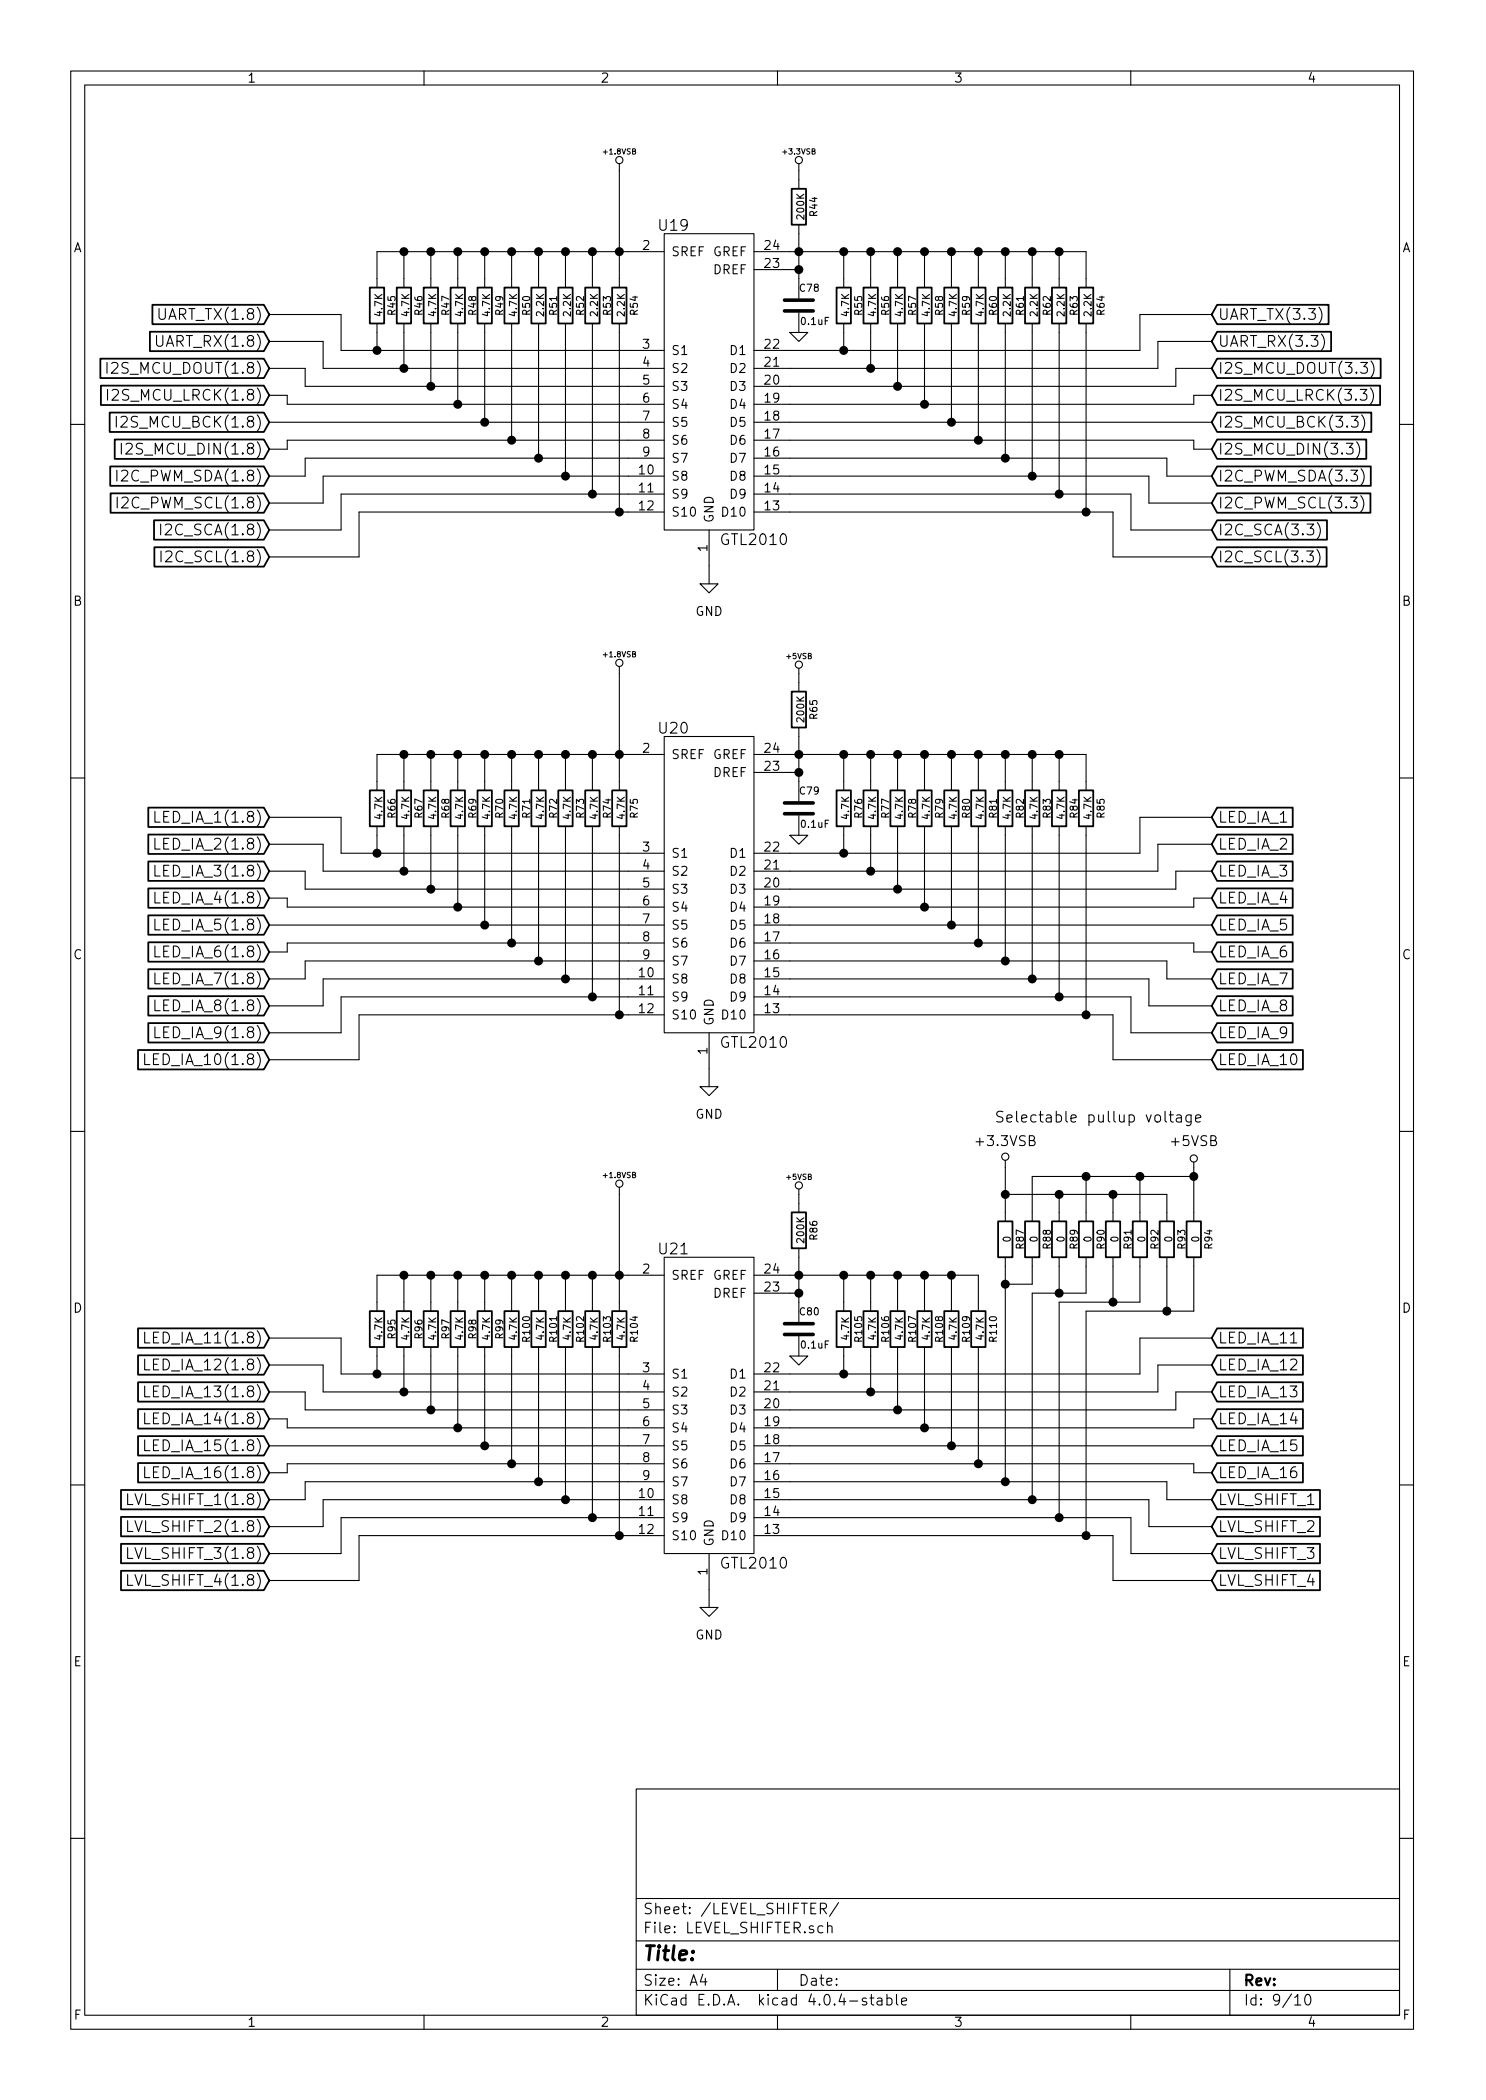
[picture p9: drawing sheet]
<svg xmlns="http://www.w3.org/2000/svg" width="210mm" height="297mm" viewBox="0 0 210 297" stroke-linecap="round" stroke-linejoin="round" font-family="sans-serif">
<g fill="none" stroke="#000" stroke-width=".15">
<path d="M10 10h190v277h-190zM12 12h186v273.1h-186zM60 10v2M110 10v2M160 10v2M57.1 35.6v5.1M61 35.6v5.1M64.8 35.6v5.1M68.6 35.6v5.1M72.4 35.6v5.1M76.2 35.6v5.1M80 35.6v5.1"/>
<path d="M83.8 35.6v5.1M87.6 23.2v17.5M94 33.1h12.7v41.9h-12.7zM94 35.6h-40.7v5.1M106.7 35.6h47v5.1M106.7 38.1h6.3M113 23.2v3.5M113 31.8v10.4M119.4 35.6v5.1M123.2 35.6v5.1M127 35.6v5.1M130.8 35.6v5.1"/>
<path d="M134.6 35.6v5.1M138.4 35.6v5.1M142.2 35.6v5.1M146 35.6v5.1M149.9 35.6v5.1M15.1 51.3v1.5M15.2 55.1v1.5M15.8 51.4l.2-.1h.4l.2 .1 .1 .3-.1 .2-.9 .9h1M15.9 55.2l.2-.1h.4l.2 .1 .1 .3-.1 .2-.9 .9h1M16.5 58.9v1.5M17.1 59l.2-.1h.4l.2 .1 .1 .3-.1 .2-.8 .9h.9M22.1 47.5v1.2a.48 .48 0 0 0 .5 .3 .48 .48 0 0 0 .4-.3v-1.2"/>
<path d="M38.1 44.5h10.2v5.1h45.7M38.1 52.1h5.1v2.5h50.8M38.1 48.3h7.6v3.8h48.3M38.1 55.9h2.5v1.3h53.4M38.1 59.7h55.9M53.3 45.8v3.8M57.1 45.8v6.3M61 45.8v8.8M64.8 45.8v11.4M68.6 45.8v13.9M72.4 45.8v16.5M76.2 45.8v19"/>
<path d="M80 45.8v21.5M83.8 45.8v24.1M87.6 45.8v26.6M106.7 59.7h64.7M111.8 47h2.5l-1.3 1.3zM113 44.2v2.8M119.4 45.8v3.8M123.2 45.8v6.3M127 45.8v8.8M130.8 45.8v11.4M134.6 45.8v13.9M138.4 45.8v16.5"/>
<path d="M142.2 45.8v19M146 45.8v21.5M149.9 45.8v24.1M153.7 45.8v26.6M171.4 44.5h-10.1v5.1h-54.6M171.4 48.3h-7.6v3.8h-57.1M171.4 52.1h-5v2.5h-59.7M171.4 55.9h-2.5v1.3h-62.2M186.6 43.4a1.75 1.75 0 0 1 0 2.4M187 47.3a1.75 1.75 0 0 1 0 2.3M191.2 58.9h1l-.6 .6a.44 .44 0 0 1 .6 .3v.3l-.2 .2-.6 .1-.2-.1M192.5 55.1h.9l-.5 .6a.44 .44 0 0 1 .5 .2v.4l-.2 .2-.5 .1-.2-.1"/>
<path d="M192.7 58.7a1.75 1.75 0 0 1 0 2.3M193.9 54.9a1.75 1.75 0 0 1 0 2.3M194 51.1a1.75 1.75 0 0 1 0 2.3M10 60h2M16.5 66.5v1.5M16.6 70.3v1.5M17.2 62.7v1.5M17.8 62.9l.3-.2h.3l.2 .2 .1 .2-.1 .3-.8 .8h.9M22.7 74.1v1.6M22.8 77.9v1.6M23.4 78.1l.3-.2h.3l.3 .2v.3v.2l-.9 .9h.9M94 62.3h-53.4v1.2h-2.5"/>
<path d="M94 64.8h-50.8v2.5h-5.1M94 67.3h-48.3v3.9h-7.6M94 69.9h-45.7v5.1h-10.2M94 72.4h-43.2v6.4h-12.7M100.3 75v7.6M106.7 62.3h62.2v1.2h2.5M106.7 64.8h58.4v2.5h6.3M106.7 67.3h55.9v3.9h8.8M106.7 69.9h53.3v5.1h11.4M106.7 72.4h50.8v6.4h13.9M186.3 77.7a1.75 1.75 0 0 1 0 2.3M186.4 73.9a1.75 1.75 0 0 1 0 2.3"/>
<path d="M190.5 62.7h.9l-.5 .6a.44 .44 0 0 1 .5 .3v.3l-.1 .2-.6 .1-.2-.1M191.9 62.5a1.75 1.75 0 0 1 0 2.3M192.5 70.1a1.75 1.75 0 0 1 0 2.3M192.6 66.3a1.75 1.75 0 0 1 0 2.3M198 60h2M87.6 94.3v17.5M99.1 82.6h2.5l-1.3 1.3zM113 94.5v3.3M10 110h2M21.9 114.8v1.5h.8M21.9 118.6v1.5h.8M38.1 115.6h10.2v5.1h45.7"/>
<path d="M38.1 119.4h7.6v3.8h48.3M53.3 116.9v3.8M57.1 106.7v5.1M57.1 116.9v6.3M61 106.7v5.1M61 116.9v8.9M64.8 106.7v5.1M64.8 116.9v11.4M68.6 106.7v5.1M68.6 116.9v13.9M72.4 106.7v5.1M72.4 116.9v16.5"/>
<path d="M76.2 106.7v5.1M76.2 116.9v19M80 106.7v5.1M80 116.9v21.6M83.8 106.7v5.1M83.8 116.9v24.1M87.6 116.9v26.6M94 104.2h12.7v41.9h-12.7zM94 106.7h-40.7v5.1M106.7 106.7h47v5.1M106.7 109.3h6.3M111.8 118.1h2.5l-1.3 1.3z"/>
<path d="M113 102.9v10.4M113 115.4v2.7M119.4 106.7v5.1M119.4 116.9v3.8M123.2 106.7v5.1M123.2 116.9v6.3M127 106.7v5.1M127 116.9v8.9M130.8 106.7v5.1M130.8 116.9v11.4M134.6 106.7v5.1M134.6 116.9v13.9"/>
<path d="M138.4 106.7v5.1M138.4 116.9v16.5M142.2 106.7v5.1M142.2 116.9v19M146 106.7v5.1M146 116.9v21.6M149.9 106.7v5.1M149.9 116.9v24.1M153.7 116.9v26.6M171.4 115.6h-10.1v5.1h-54.6M171.4 119.4h-7.6v3.8h-57.1M198 110h2"/>
<path d="M21.9 122.4v1.5h.8M21.9 126.2v1.5h.8M21.9 130v1.5h.8M21.9 133.8v1.5h.8M21.9 137.6v1.6h.8M38.1 123.2h5.1v2.6h50.8M38.1 127h2.5v1.3h53.4M38.1 130.8h55.9M94 133.4h-53.4v1.3h-2.5M94 135.9h-50.8v2.6h-5.1M94 138.5h-48.3v3.8h-7.6M106.7 130.8h64.7"/>
<path d="M106.7 133.4h62.2v1.3h2.5M106.7 135.9h58.4v2.6h6.3M106.7 138.5h55.9v3.8h8.8M171.4 123.2h-5v2.6h-59.7M171.4 127h-2.5v1.3h-62.2M20.5 149.1v1.5h.7M21.9 141.4v1.6h.8M21.9 145.2v1.6h.8M94 141h-45.7v5.1h-10.2M94 143.5h-43.2v6.4h-12.7M99.1 153.7h2.5l-1.3 1.3zM100.3 146.1v7.6"/>
<path d="M106.7 141h53.3v5.1h11.4M106.7 143.5h50.8v6.4h13.9M141.9 157.3a.62 .62 0 0 0-.8 0 .36 .36 0 0 0 .2 .6 .53 .53 0 0 1 .6 .4l-.1 .3a.62 .62 0 0 1-.8 0M142.5 158.2l.7-.1-.1-.3-.4-.1-.2 .2v.7l.2 .1 .4-.1M143.8 157.2v1.3l.3 .2M169.2 158.2l.7-.1-.1-.3-.4-.1-.2 .2v.7l.2 .1 .4-.1M10 160h2M87.6 167.9v17.6M94 177.8h12.7v41.9h-12.7zM113 168.2v3.3M113 176.6v10.4M142.2 164.1v8.7"/>
<path d="M142.2 177.8v31.8M142.2 168.9h22.9v3.9M146 177.8v3.8h-3.8M149.9 168.9v3.9M149.9 177.8v5.1M153.7 177.8v5.1h-7.7v29.2M153.7 166.4v6.4M157.5 168.9v3.9M157.5 177.8v6.4M161.3 177.8v6.4h-11.4v30.5M161.3 166.4v6.4M165.1 177.8v7.7"/>
<path d="M168.9 164.4v8.4M168.9 166.4h-22.9v6.4M168.9 177.8v7.7h-15.2v31.7M198 160h2M20.5 188.4v1.6h.7M20.5 192.2v1.6h.7M20.5 196v1.6h.7M20.5 199.9v1.5h.7M38.1 189.3h10.2v5h45.7M38.1 196.9h5.1v2.5h50.8M38.1 193.1h7.6v3.8h48.3M53.3 190.5v3.8"/>
<path d="M57.1 180.4v5.1M57.1 190.5v6.4M61 180.4v5.1M61 190.5v8.9M64.8 180.4v5.1M64.8 190.5v11.5M68.6 180.4v5.1M68.6 190.5v14M72.4 180.4v5.1M72.4 190.5v16.5M76.2 180.4v5.1M76.2 190.5v19.1"/>
<path d="M80 180.4v5.1M80 190.5v21.6M83.8 180.4v5.1M83.8 190.5v24.2M87.6 190.5v26.7M94 180.4h-40.7v5.1M106.7 180.4h31.7v5.1M106.7 182.9h6.3M111.8 191.8h2.5l-1.3 1.3zM113 189v2.8M119.4 180.4v5.1M119.4 190.5v3.8"/>
<path d="M123.2 180.4v5.1M123.2 190.5v6.4M127 180.4v5.1M127 190.5v8.9M130.8 180.4v5.1M130.8 190.5v11.5M134.6 180.4v5.1M134.6 190.5v14M138.4 190.5v16.5M171.4 189.3h-10.1v5h-54.6M171.4 193.1h-7.6v3.8h-57.1M171.4 196.9h-5v2.5h-59.7"/>
<path d="M10 210h2M18.1 211.3v1.5h.7M18.1 215.1v1.5h.7M18.1 218.9v1.5h.7M20.5 203.7v1.5h.7M20.5 207.5v1.5h.7M38.1 200.7h2.5v1.3h53.4M38.1 204.5h55.9M94 207h-53.4v1.3h-2.5M94 209.6h-50.8v2.5h-5.1M94 212.1h-48.3v3.8h-7.6M94 214.7h-45.7v5h-10.2"/>
<path d="M94 217.2h-43.2v6.4h-12.7M100.3 219.7v7.7M106.7 204.5h64.7M106.7 207h62.2v1.3h2.5M106.7 209.6h58.4v2.5h6.3M106.7 212.1h55.9v3.8h8.8M106.7 214.7h53.3v5h11.4M106.7 217.2h50.8v6.4h13.9M171.4 200.7h-2.5v1.3h-62.2M198 210h2M18.1 222.7v1.5h.7M99.1 227.4h2.5l-1.3 1.2z"/>
<path d="M90 253h108v32.1h-108zM10 260h2M90 278.5h108M90 274.5h108M90 268.5h108M99.4 279.2l-.3 1.1h.9M99.8 279.8v1M110 278.5v3M116.1 270h.6a.41 .41 0 0 0 .3-.4 .41 .41 0 0 0-.3-.4h-.6v1.5M116.4 270l.5 .7M117.1 272.5a.38 .38 0 0 1 .6 .1v.8M117.1 271.9v1.5"/>
<path d="M118.6 269.1l-1.2 2M174 278.5v6.6M198 260h2M60 285.1v1.9M90 281.5h108M110 285.1v1.9M122.6 282.7a.37 .37 0 0 0-.6 .1v.1a.54 .54 0 0 0 .6 .3l.1 .1-.1 .2-.2 .1-.4-.1M123.1 282.6h.5M123.3 282.1v1.3l.2 .2h.1M124.2 282.7l.1-.1 .4 .1 .1 .9M124.8 283h-.5l-.2 .2 .1 .3 .1 .1 .5-.1M125.5 282.7a.48 .48 0 0 1 .6 0l.1 .2-.1 .6a.48 .48 0 0 1-.6 0"/>
<path d="M125.5 282.1v1.5M126.8 282.1v1.3l.3 .2M127.6 283.1l.7-.1-.1-.3-.4-.1-.2 .2v.7l.2 .1 .4-.1M160 285.1v1.9M183.2 282.5l.4-.4v1.5M183.2 283.6h.8M184.8 282.3a.35 .35 0 0 1 .3-.2 .35 .35 0 0 1 .3 .3 .77 .77 0 0 1-.4 1.2 .9 .9 0 0 1-.2-1.3z"/>
<circle cx="87.6" cy="22.6" r=".51"/>
<circle cx="113" cy="22.6" r=".51"/>
<circle cx="87.6" cy="93.8" r=".51"/>
<circle cx="113" cy="94" r=".51"/>
<circle cx="87.6" cy="167.4" r=".51"/>
<circle cx="113" cy="167.7" r=".51"/>
<circle cx="142.2" cy="163.6" r=".51"/>
<circle cx="168.9" cy="163.9" r=".51"/>
</g>
<g fill="none" stroke="#000" stroke-width=".25">
<path d="M112 26.7h2v5.1h-2zM14.2 50.7h23.1l.8 1.4-.8 1.4h-23.1zM14.3 54.5h23l.8 1.4-.8 1.4h-23zM15.5 58.4h21.8l.8 1.3-.8 1.4h-21.8zM21.2 46.9h16.1l.8 1.4-.8 1.4h-16.1zM21.6 43.1h15.7l.8 1.4-.8 1.4h-15.7zM52.3 40.7h2.1v5.1h-2.1zM56.1 40.7h2.1v5.1h-2.1zM59.9 40.7h2.1v5.1h-2.1zM63.8 40.7h2v5.1h-2zM67.6 40.7h2v5.1h-2zM71.4 40.7h2v5.1h-2z"/>
<path d="M75.2 40.7h2v5.1h-2zM79 40.7h2v5.1h-2zM82.8 40.7h2v5.1h-2zM86.6 40.7h2v5.1h-2zM118.4 40.7h2v5.1h-2zM122.2 40.7h2v5.1h-2zM126 40.7h2v5.1h-2zM129.8 40.7h2v5.1h-2zM133.6 40.7h2v5.1h-2zM137.4 40.7h2v5.1h-2zM141.2 40.7h2.1v5.1h-2.1zM145 40.7h2.1v5.1h-2.1z"/>
<path d="M148.8 40.7h2.1v5.1h-2.1zM152.7 40.7h2v5.1h-2zM172.2 43.1h15.8v2.8h-15.8l-.8-1.4zM172.2 46.9h16.1v2.8h-16.1l-.8-1.4zM172.2 50.7h23.2v2.8h-23.2l-.8-1.4zM172.2 54.5h23.1v2.8h-23.1l-.8-1.4zM172.2 58.4h21.8v2.7h-21.8l-.8-1.4zM15.6 66h21.7l.8 1.3-.8 1.4h-21.7zM15.6 69.8h21.7l.8 1.4-.8 1.3h-21.7zM16.2 62.2h21.1l.8 1.3-.8 1.4h-21.1zM21.8 73.6h15.5l.8 1.4-.8 1.3h-15.5zM21.8 77.4h15.5l.8 1.4-.8 1.3h-15.5z"/>
<path d="M172.2 62.2h21.1v2.7h-21.1l-.8-1.4zM172.2 66h21.8v2.7h-21.8l-.8-1.4zM172.2 69.8h21.7v2.7h-21.7l-.8-1.3zM172.2 73.6h15.6v2.7h-15.6l-.8-1.3zM172.2 77.4h15.5v2.7h-15.5l-.8-1.3zM112 97.8h2v5.1h-2zM21 114.2h16.3l.8 1.4-.8 1.4h-16.3zM21 118h16.3l.8 1.4-.8 1.4h-16.3zM52.3 111.8h2.1v5.1h-2.1zM56.1 111.8h2.1v5.1h-2.1zM59.9 111.8h2.1v5.1h-2.1zM63.8 111.8h2v5.1h-2z"/>
<path d="M67.6 111.8h2v5.1h-2zM71.4 111.8h2v5.1h-2zM75.2 111.8h2v5.1h-2zM79 111.8h2v5.1h-2zM82.8 111.8h2v5.1h-2zM86.6 111.8h2v5.1h-2zM118.4 111.8h2v5.1h-2zM122.2 111.8h2v5.1h-2zM126 111.8h2v5.1h-2zM129.8 111.8h2v5.1h-2zM133.6 111.8h2v5.1h-2zM137.4 111.8h2v5.1h-2z"/>
<path d="M141.2 111.8h2.1v5.1h-2.1zM145 111.8h2.1v5.1h-2.1zM148.8 111.8h2.1v5.1h-2.1zM152.7 111.8h2v5.1h-2zM172.2 114.2h10.7v2.8h-10.7l-.8-1.4zM172.2 118h10.7v2.8h-10.7l-.8-1.4zM21 121.9h16.3l.8 1.3-.8 1.4h-16.3zM21 125.7h16.3l.8 1.3-.8 1.4h-16.3zM21 129.5h16.3l.8 1.3-.8 1.4h-16.3zM21 133.3h16.3l.8 1.4-.8 1.3h-16.3zM21 137.1h16.3l.8 1.4-.8 1.3h-16.3zM172.2 121.9h10.7v2.7h-10.7l-.8-1.4z"/>
<path d="M172.2 125.7h10.7v2.7h-10.7l-.8-1.4zM172.2 129.5h10.7v2.7h-10.7l-.8-1.4zM172.2 133.3h10.7v2.7h-10.7l-.8-1.3zM172.2 137.1h10.7v2.7h-10.7l-.8-1.3zM19.5 148.5h17.8l.8 1.4-.8 1.4h-17.8zM21 140.9h16.3l.8 1.4-.8 1.3h-16.3zM21 144.7h16.3l.8 1.4-.8 1.4h-16.3zM172.2 140.9h10.7v2.7h-10.7l-.8-1.3zM172.2 144.7h10.7v2.8h-10.7l-.8-1.4zM172.2 148.5h12.2v2.8h-12.2l-.8-1.4zM112 171.5h2v5.1h-2zM141.2 172.8h2.1v5h-2.1z"/>
<path d="M145 172.8h2.1v5h-2.1zM148.8 172.8h2.1v5h-2.1zM152.7 172.8h2v5h-2zM156.5 172.8h2v5h-2zM160.3 172.8h2v5h-2zM164.1 172.8h2v5h-2zM167.9 172.8h2v5h-2zM19.5 187.9h17.8l.8 1.4-.8 1.3h-17.8zM19.5 191.7h17.8l.8 1.4-.8 1.3h-17.8zM19.5 195.5h17.8l.8 1.4-.8 1.4h-17.8zM19.5 199.3h17.8l.8 1.4-.8 1.4h-17.8zM52.3 185.5h2.1v5h-2.1z"/>
<path d="M56.1 185.5h2.1v5h-2.1zM59.9 185.5h2.1v5h-2.1zM63.8 185.5h2v5h-2zM67.6 185.5h2v5h-2zM71.4 185.5h2v5h-2zM75.2 185.5h2v5h-2zM79 185.5h2v5h-2zM82.8 185.5h2v5h-2zM86.6 185.5h2v5h-2zM118.4 185.5h2v5h-2zM122.2 185.5h2v5h-2zM126 185.5h2v5h-2z"/>
<path d="M129.8 185.5h2v5h-2zM133.6 185.5h2v5h-2zM137.4 185.5h2v5h-2zM172.2 187.9h12.2v2.7h-12.2l-.8-1.3zM172.2 191.7h12.2v2.7h-12.2l-.8-1.3zM172.2 195.5h12.2v2.8h-12.2l-.8-1.4zM172.2 199.3h12.2v2.8h-12.2l-.8-1.4zM17.1 210.8h20.2l.8 1.3-.8 1.4h-20.2zM17.1 214.6h20.2l.8 1.3-.8 1.4h-20.2zM17.1 218.4h20.2l.8 1.3-.8 1.4h-20.2zM19.5 203.1h17.8l.8 1.4-.8 1.4h-17.8zM19.5 206.9h17.8l.8 1.4-.8 1.4h-17.8z"/>
<path d="M172.2 203.1h12.2v2.8h-12.2l-.8-1.4zM172.2 206.9h12.2v2.8h-12.2l-.8-1.4zM172.2 210.8h14.6v2.7h-14.6l-.8-1.4zM172.2 214.6h14.6v2.7h-14.6l-.8-1.4zM172.2 218.4h14.6v2.7h-14.6l-.8-1.4zM17.1 222.2h20.2l.8 1.4-.8 1.3h-20.2zM172.2 222.2h14.6v2.7h-14.6l-.8-1.3z"/>
</g>
<path d="M111 44h4.1M111 42.5h4.1M111 115.1h4.1M111 113.6h4.1M111 188.8h4.1M111 187.2h4.1" fill="none" stroke="#000" stroke-width=".51"/>
<g fill="#000" stroke="#000" stroke-width=".25">
<circle cx="57.1" cy="35.6" r=".51"/>
<circle cx="61" cy="35.6" r=".51"/>
<circle cx="64.8" cy="35.6" r=".51"/>
<circle cx="68.6" cy="35.6" r=".51"/>
<circle cx="72.4" cy="35.6" r=".51"/>
<circle cx="76.2" cy="35.6" r=".51"/>
<circle cx="80" cy="35.6" r=".51"/>
<circle cx="83.8" cy="35.6" r=".51"/>
<circle cx="87.6" cy="35.6" r=".51"/>
<circle cx="113" cy="35.6" r=".51"/>
<circle cx="113" cy="38.1" r=".51"/>
<circle cx="119.4" cy="35.6" r=".51"/>
<circle cx="123.2" cy="35.6" r=".51"/>
<circle cx="127" cy="35.6" r=".51"/>
<circle cx="130.8" cy="35.6" r=".51"/>
<circle cx="134.6" cy="35.6" r=".51"/>
<circle cx="138.4" cy="35.6" r=".51"/>
<circle cx="142.2" cy="35.6" r=".51"/>
<circle cx="146" cy="35.6" r=".51"/>
<circle cx="149.9" cy="35.6" r=".51"/>
<circle cx="53.3" cy="49.6" r=".51"/>
<circle cx="57.2" cy="52.1" r=".51"/>
<circle cx="61" cy="54.6" r=".51"/>
<circle cx="64.8" cy="57.2" r=".51"/>
<circle cx="68.6" cy="59.7" r=".51"/>
<circle cx="119.4" cy="49.6" r=".51"/>
<circle cx="123.2" cy="52.1" r=".51"/>
<circle cx="127" cy="54.6" r=".51"/>
<circle cx="130.8" cy="57.2" r=".51"/>
<circle cx="134.6" cy="59.7" r=".51"/>
<circle cx="72.4" cy="62.3" r=".51"/>
<circle cx="76.2" cy="64.8" r=".51"/>
<circle cx="80" cy="67.3" r=".51"/>
<circle cx="83.8" cy="69.9" r=".51"/>
<circle cx="87.6" cy="72.4" r=".51"/>
<circle cx="138.4" cy="62.3" r=".51"/>
<circle cx="142.2" cy="64.8" r=".51"/>
<circle cx="146.1" cy="67.3" r=".51"/>
<circle cx="149.9" cy="69.9" r=".51"/>
<circle cx="153.7" cy="72.4" r=".51"/>
<circle cx="57.2" cy="106.7" r=".51"/>
<circle cx="61" cy="106.7" r=".51"/>
<circle cx="64.8" cy="106.7" r=".51"/>
<circle cx="68.6" cy="106.7" r=".51"/>
<circle cx="72.4" cy="106.7" r=".51"/>
<circle cx="76.2" cy="106.7" r=".51"/>
<circle cx="80" cy="106.7" r=".51"/>
<circle cx="83.8" cy="106.7" r=".51"/>
<circle cx="87.6" cy="106.7" r=".51"/>
<circle cx="113" cy="106.7" r=".51"/>
<circle cx="113" cy="109.3" r=".51"/>
<circle cx="119.4" cy="106.7" r=".51"/>
<circle cx="123.2" cy="106.7" r=".51"/>
<circle cx="127" cy="106.7" r=".51"/>
<circle cx="130.8" cy="106.7" r=".51"/>
<circle cx="134.6" cy="106.7" r=".51"/>
<circle cx="138.4" cy="106.7" r=".51"/>
<circle cx="142.2" cy="106.7" r=".51"/>
<circle cx="146.1" cy="106.7" r=".51"/>
<circle cx="149.9" cy="106.7" r=".51"/>
<circle cx="53.3" cy="120.7" r=".51"/>
<circle cx="57.2" cy="123.2" r=".51"/>
<circle cx="61" cy="125.8" r=".51"/>
<circle cx="64.8" cy="128.3" r=".51"/>
<circle cx="68.6" cy="130.8" r=".51"/>
<circle cx="72.4" cy="133.4" r=".51"/>
<circle cx="76.2" cy="135.9" r=".51"/>
<circle cx="80" cy="138.5" r=".51"/>
<circle cx="119.4" cy="120.7" r=".51"/>
<circle cx="123.2" cy="123.2" r=".51"/>
<circle cx="127" cy="125.8" r=".51"/>
<circle cx="130.8" cy="128.3" r=".51"/>
<circle cx="134.6" cy="130.8" r=".51"/>
<circle cx="138.4" cy="133.4" r=".51"/>
<circle cx="142.2" cy="135.9" r=".51"/>
<circle cx="146.1" cy="138.5" r=".51"/>
<circle cx="83.8" cy="141" r=".51"/>
<circle cx="87.6" cy="143.5" r=".51"/>
<circle cx="149.9" cy="141" r=".51"/>
<circle cx="153.7" cy="143.5" r=".51"/>
<circle cx="142.2" cy="168.9" r=".51"/>
<circle cx="149.9" cy="168.9" r=".51"/>
<circle cx="153.7" cy="166.4" r=".51"/>
<circle cx="157.5" cy="168.9" r=".51"/>
<circle cx="161.3" cy="166.4" r=".51"/>
<circle cx="168.9" cy="166.4" r=".51"/>
<circle cx="53.3" cy="194.3" r=".51"/>
<circle cx="57.2" cy="196.9" r=".51"/>
<circle cx="57.2" cy="180.4" r=".51"/>
<circle cx="61" cy="199.4" r=".51"/>
<circle cx="61" cy="180.4" r=".51"/>
<circle cx="64.8" cy="180.4" r=".51"/>
<circle cx="68.6" cy="180.4" r=".51"/>
<circle cx="72.4" cy="180.4" r=".51"/>
<circle cx="76.2" cy="180.4" r=".51"/>
<circle cx="80" cy="180.4" r=".51"/>
<circle cx="83.8" cy="180.4" r=".51"/>
<circle cx="87.6" cy="180.4" r=".51"/>
<circle cx="113" cy="180.4" r=".51"/>
<circle cx="113" cy="182.9" r=".51"/>
<circle cx="119.4" cy="180.4" r=".51"/>
<circle cx="119.4" cy="194.3" r=".51"/>
<circle cx="123.2" cy="196.9" r=".51"/>
<circle cx="123.2" cy="180.4" r=".51"/>
<circle cx="127" cy="199.4" r=".51"/>
<circle cx="127" cy="180.4" r=".51"/>
<circle cx="130.8" cy="180.4" r=".51"/>
<circle cx="134.6" cy="180.4" r=".51"/>
<circle cx="142.2" cy="181.6" r=".51"/>
<circle cx="149.9" cy="182.9" r=".51"/>
<circle cx="157.5" cy="184.2" r=".51"/>
<circle cx="165.1" cy="185.5" r=".51"/>
<circle cx="64.8" cy="202" r=".51"/>
<circle cx="68.6" cy="204.5" r=".51"/>
<circle cx="72.4" cy="207" r=".51"/>
<circle cx="76.2" cy="209.6" r=".51"/>
<circle cx="80" cy="212.1" r=".51"/>
<circle cx="83.8" cy="214.7" r=".51"/>
<circle cx="87.6" cy="217.2" r=".51"/>
<circle cx="130.8" cy="202" r=".51"/>
<circle cx="134.6" cy="204.5" r=".51"/>
<circle cx="138.4" cy="207" r=".51"/>
<circle cx="142.2" cy="209.6" r=".51"/>
<circle cx="146.1" cy="212.1" r=".51"/>
<circle cx="149.9" cy="214.7" r=".51"/>
<circle cx="153.7" cy="217.2" r=".51"/>
</g>
<text font-size="2.8" x="91" y="277.3">Title:</text>
<g font-size="2.1">
<text x="93.3" y="32.7">U19</text>
<text x="23" y="45.2">UART_TX(1.8)</text>
<text x="172.4" y="45.2">UART_TX(3.3)</text>
<text x="16.4" y="52.9">I2S_MCU_DOUT(1.8)</text>
<text x="22.8" y="49.1">UART_RX(1.8)</text>
<text x="172.4" y="49.1">UART_RX(3.3)</text>
<text x="172.4" y="52.9">I2S_MCU_DOUT(3.3)</text>
<text x="16.5" y="56.7">I2S_MCU_LRCK(1.8)</text>
<text x="172.4" y="56.7">I2S_MCU_LRCK(3.3)</text>
<text x="17.9" y="60.5">I2S_MCU_BCK(1.8)</text>
<text x="18.8" y="64.3">I2S_MCU_DIN(1.8)</text>
<text x="172.4" y="60.5">I2S_MCU_BCK(3.3)</text>
<text x="172.4" y="64.3">I2S_MCU_DIN(3.3)</text>
<text x="17.5" y="68.1">I2C_PWM_SDA(1.8)</text>
<text x="17.7" y="71.9">I2C_PWM_SCL(1.8)</text>
<text x="172.4" y="68.1">I2C_PWM_SDA(3.3)</text>
<text x="172.4" y="71.9">I2C_PWM_SCL(3.3)</text>
<text x="23.9" y="75.7">I2C_SCA(1.8)</text>
<text x="102.2" y="77.1">GTL2010</text>
<text x="172.4" y="75.7">I2C_SCA(3.3)</text>
<text x="24.1" y="79.5">I2C_SCL(1.8)</text>
<text x="172.4" y="79.5">I2C_SCL(3.3)</text>
<text x="93.3" y="103.8">U20</text>
<text x="22.9" y="116.4">LED_IA_1(1.8)</text>
<text x="172.4" y="116.4">LED_IA_1</text>
<text x="22.9" y="120.2">LED_IA_2(1.8)</text>
<text x="22.9" y="124">LED_IA_3(1.8)</text>
<text x="172.4" y="120.2">LED_IA_2</text>
<text x="172.4" y="124">LED_IA_3</text>
<text x="22.9" y="127.8">LED_IA_4(1.8)</text>
<text x="22.9" y="131.6">LED_IA_5(1.8)</text>
<text x="172.4" y="127.8">LED_IA_4</text>
<text x="172.4" y="131.6">LED_IA_5</text>
<text x="22.9" y="135.4">LED_IA_6(1.8)</text>
<text x="172.4" y="135.4">LED_IA_6</text>
<text x="22.9" y="139.2">LED_IA_7(1.8)</text>
<text x="22.9" y="143">LED_IA_8(1.8)</text>
<text x="172.4" y="139.2">LED_IA_7</text>
<text x="172.4" y="143">LED_IA_8</text>
<text x="22.9" y="146.8">LED_IA_9(1.8)</text>
<text x="102.2" y="148.2">GTL2010</text>
<text x="172.4" y="146.8">LED_IA_9</text>
<text x="21.7" y="150.7">LED_IA_10(1.8)</text>
<text x="172.4" y="150.7">LED_IA_10</text>
<text x="144.7" y="158.8">Selectable pullup voltage</text>
<text x="93.3" y="177.4">U21</text>
<text x="21.7" y="190">LED_IA_11(1.8)</text>
<text x="172.4" y="190">LED_IA_11</text>
<text x="21.7" y="193.8">LED_IA_12(1.8)</text>
<text x="21.7" y="197.6">LED_IA_13(1.8)</text>
<text x="172.4" y="193.8">LED_IA_12</text>
<text x="172.4" y="197.6">LED_IA_13</text>
<text x="21.7" y="201.5">LED_IA_14(1.8)</text>
<text x="172.4" y="201.5">LED_IA_14</text>
<text x="21.7" y="205.3">LED_IA_15(1.8)</text>
<text x="21.7" y="209.1">LED_IA_16(1.8)</text>
<text x="172.4" y="205.3">LED_IA_15</text>
<text x="172.4" y="209.1">LED_IA_16</text>
<text x="19.2" y="212.9">LVL_SHIFT_1(1.8)</text>
<text x="172.4" y="212.9">LVL_SHIFT_1</text>
<text x="19.2" y="216.7">LVL_SHIFT_2(1.8)</text>
<text x="19.2" y="220.5">LVL_SHIFT_3(1.8)</text>
<text x="102.2" y="221.9">GTL2010</text>
<text x="172.4" y="216.7">LVL_SHIFT_2</text>
<text x="172.4" y="220.5">LVL_SHIFT_3</text>
<text x="19.2" y="224.3">LVL_SHIFT_4(1.8)</text>
<text x="172.4" y="224.3">LVL_SHIFT_4</text>
<text x="91" y="273.5">File: LEVEL_SHIFTER.sch</text>
<text x="91" y="270.8">Sheet: /LEVEL_SHIFTER/</text>
<text x="91" y="280.9">Size: A4</text>
<text x="113" y="280.9">Date:</text>
<text x="176" y="280.9">Rev:</text>
<text x="91" y="283.7">KiCad E.D.A. kicad 4.0.4-stable</text>
<text x="176" y="283.7">Id: 9/10</text>
</g>
<g font-size="1.9">
<text x="138.3" y="162.1">+3.3VSB</text>
<text x="165.8" y="162.1">+5VSB</text>
</g>
<g font-size="1.8">
<text x="35" y="11.7">1</text>
<text x="85" y="11.7">2</text>
<text x="135" y="11.7">3</text>
<text x="185" y="11.7">4</text>
<text x="10.4" y="35.7">A</text>
<text x="91" y="35.3">2</text>
<text x="108.3" y="35.3">24</text>
<text x="198.4" y="35.7">A</text>
<text x="95" y="36.2">SREF GREF</text>
<text x="100.8" y="38.8">DREF</text>
<text x="108.3" y="37.9">23</text>
<text x="91" y="49.3">3</text>
<text x="91" y="51.9">4</text>
<text x="95" y="50.2">S1</text>
<text x="95" y="52.7">S2</text>
<text x="103.4" y="52.7">D2</text>
<text x="103.4" y="50.2">D1</text>
<text x="108.3" y="51.9">21</text>
<text x="108.3" y="49.3">22</text>
<text x="91" y="54.4">5</text>
<text x="91" y="56.9">6</text>
<text x="91" y="59.5">7</text>
<text x="95" y="55.3">S3</text>
<text x="95" y="57.8">S4</text>
<text x="103.4" y="55.3">D3</text>
<text x="103.4" y="57.8">D4</text>
<text x="108.3" y="54.4">20</text>
<text x="108.3" y="59.5">18</text>
<text x="108.3" y="56.9">19</text>
<text x="91" y="62">8</text>
<text x="91" y="64.6">9</text>
<text x="95" y="60.4">S5</text>
<text x="95" y="62.9">S6</text>
<text x="95" y="65.4">S7</text>
<text x="103.4" y="65.4">D7</text>
<text x="103.4" y="62.9">D6</text>
<text x="103.4" y="60.4">D5</text>
<text x="108.3" y="64.6">16</text>
<text x="108.3" y="62">17</text>
<text x="90.5" y="67.1">10</text>
<text x="90.5" y="69.6">11</text>
<text x="95" y="68">S8</text>
<text x="95" y="70.5">S9</text>
<text x="103.4" y="70.5">D9</text>
<text x="103.4" y="68">D8</text>
<text x="108.3" y="69.6">14</text>
<text x="108.3" y="67.1">15</text>
<text x="90.5" y="72.2">12</text>
<text x="95" y="73.1">S10</text>
<text x="100.1" y="78" transform="rotate(-90 100.1 78)">1</text>
<text x="101" y="74" transform="rotate(-90 101 74)">GND</text>
<text x="102.4" y="73.1">D10</text>
<text x="108.3" y="72.2">13</text>
<text x="10.4" y="85.7">B</text>
<text x="98.4" y="87.1">GND</text>
<text x="198.4" y="85.7">B</text>
<text x="91" y="106.5">2</text>
<text x="95" y="107.4">SREF GREF</text>
<text x="108.3" y="106.5">24</text>
<text x="100.8" y="109.9">DREF</text>
<text x="108.3" y="109">23</text>
<text x="91" y="120.4">3</text>
<text x="91" y="123">4</text>
<text x="91" y="125.5">5</text>
<text x="95" y="121.3">S1</text>
<text x="95" y="123.9">S2</text>
<text x="103.4" y="123.9">D2</text>
<text x="103.4" y="121.3">D1</text>
<text x="108.3" y="125.5">20</text>
<text x="108.3" y="123">21</text>
<text x="108.3" y="120.4">22</text>
<text x="91" y="128.1">6</text>
<text x="91" y="130.6">7</text>
<text x="95" y="126.4">S3</text>
<text x="95" y="128.9">S4</text>
<text x="95" y="131.5">S5</text>
<text x="103.4" y="126.4">D3</text>
<text x="103.4" y="131.5">D5</text>
<text x="103.4" y="128.9">D4</text>
<text x="108.3" y="130.6">18</text>
<text x="108.3" y="128.1">19</text>
<text x="10.4" y="135.7">C</text>
<text x="91" y="133.1">8</text>
<text x="91" y="135.7">9</text>
<text x="95" y="134">S6</text>
<text x="95" y="136.6">S7</text>
<text x="103.4" y="136.6">D7</text>
<text x="103.4" y="134">D6</text>
<text x="108.3" y="135.7">16</text>
<text x="108.3" y="133.1">17</text>
<text x="198.4" y="135.7">C</text>
<text x="90.5" y="138.2">10</text>
<text x="90.5" y="140.8">11</text>
<text x="90.5" y="143.3">12</text>
<text x="95" y="139.1">S8</text>
<text x="95" y="141.6">S9</text>
<text x="103.4" y="141.6">D9</text>
<text x="103.4" y="139.1">D8</text>
<text x="108.3" y="143.3">13</text>
<text x="108.3" y="140.8">14</text>
<text x="108.3" y="138.2">15</text>
<text x="95" y="144.2">S10</text>
<text x="100.1" y="149.1" transform="rotate(-90 100.1 149.1)">1</text>
<text x="101" y="145.1" transform="rotate(-90 101 145.1)">GND</text>
<text x="102.4" y="144.2">D10</text>
<text x="98.4" y="158.2">GND</text>
<text x="10.4" y="185.7">D</text>
<text x="91" y="180.1">2</text>
<text x="95" y="181">SREF GREF</text>
<text x="100.8" y="183.6">DREF</text>
<text x="108.3" y="182.7">23</text>
<text x="108.3" y="180.1">24</text>
<text x="198.4" y="185.7">D</text>
<text x="91" y="194.1">3</text>
<text x="91" y="196.6">4</text>
<text x="95" y="195">S1</text>
<text x="95" y="197.5">S2</text>
<text x="103.4" y="197.5">D2</text>
<text x="103.4" y="195">D1</text>
<text x="108.3" y="196.6">21</text>
<text x="108.3" y="194.1">22</text>
<text x="91" y="199.2">5</text>
<text x="91" y="201.7">6</text>
<text x="95" y="200.1">S3</text>
<text x="95" y="202.6">S4</text>
<text x="103.4" y="200.1">D3</text>
<text x="103.4" y="202.6">D4</text>
<text x="108.3" y="199.2">20</text>
<text x="108.3" y="201.7">19</text>
<text x="91" y="204.3">7</text>
<text x="91" y="206.8">8</text>
<text x="91" y="209.3">9</text>
<text x="95" y="205.1">S5</text>
<text x="95" y="207.7">S6</text>
<text x="103.4" y="207.7">D6</text>
<text x="103.4" y="205.1">D5</text>
<text x="108.3" y="209.3">16</text>
<text x="108.3" y="206.8">17</text>
<text x="108.3" y="204.3">18</text>
<text x="90.5" y="211.9">10</text>
<text x="90.5" y="214.4">11</text>
<text x="95" y="210.2">S7</text>
<text x="95" y="212.8">S8</text>
<text x="95" y="215.3">S9</text>
<text x="103.4" y="215.3">D9</text>
<text x="103.4" y="212.8">D8</text>
<text x="103.4" y="210.2">D7</text>
<text x="108.3" y="214.4">14</text>
<text x="108.3" y="211.9">15</text>
<text x="90.5" y="217">12</text>
<text x="95" y="217.8">S10</text>
<text x="101" y="218.7" transform="rotate(-90 101 218.7)">GND</text>
<text x="102.4" y="217.8">D10</text>
<text x="108.3" y="217">13</text>
<text x="100.1" y="222.8" transform="rotate(-90 100.1 222.8)">1</text>
<text x="98.4" y="231.9">GND</text>
<text x="10.4" y="235.7">E</text>
<text x="198.4" y="235.7">E</text>
<text x="10.5" y="285.7">F</text>
<text x="35" y="286.7">1</text>
<text x="85" y="286.7">2</text>
<text x="135" y="286.7">3</text>
<text x="185" y="286.7">4</text>
<text x="198.5" y="285.7">F</text>
</g>
<g font-size="1.4">
<text x="113.8" y="30.9" transform="rotate(-90 113.8 30.9)">200K</text>
<text x="115.6" y="30.5" transform="rotate(-90 115.6 30.5)">R44</text>
<text x="113.2" y="41.3">C78</text>
<text x="54.1" y="44.7" transform="rotate(-90 54.1 44.7)">4.7K</text>
<text x="56" y="44.5" transform="rotate(-90 56 44.5)">R45</text>
<text x="57.9" y="44.7" transform="rotate(-90 57.9 44.7)">4.7K</text>
<text x="59.8" y="44.5" transform="rotate(-90 59.8 44.5)">R46</text>
<text x="61.7" y="44.7" transform="rotate(-90 61.7 44.7)">4.7K</text>
<text x="63.6" y="44.5" transform="rotate(-90 63.6 44.5)">R47</text>
<text x="65.5" y="44.7" transform="rotate(-90 65.5 44.7)">4.7K</text>
<text x="67.4" y="44.5" transform="rotate(-90 67.4 44.5)">R48</text>
<text x="69.3" y="44.7" transform="rotate(-90 69.3 44.7)">4.7K</text>
<text x="71.2" y="44.5" transform="rotate(-90 71.2 44.5)">R49</text>
<text x="73.2" y="44.7" transform="rotate(-90 73.2 44.7)">4.7K</text>
<text x="75" y="44.5" transform="rotate(-90 75 44.5)">R50</text>
<text x="77" y="44.7" transform="rotate(-90 77 44.7)">2.2K</text>
<text x="78.8" y="44.5" transform="rotate(-90 78.8 44.5)">R51</text>
<text x="80.8" y="44.7" transform="rotate(-90 80.8 44.7)">2.2K</text>
<text x="82.6" y="44.5" transform="rotate(-90 82.6 44.5)">R52</text>
<text x="84.6" y="44.7" transform="rotate(-90 84.6 44.7)">2.2K</text>
<text x="86.4" y="44.5" transform="rotate(-90 86.4 44.5)">R53</text>
<text x="88.4" y="44.7" transform="rotate(-90 88.4 44.7)">2.2K</text>
<text x="90.2" y="44.5" transform="rotate(-90 90.2 44.5)">R54</text>
<text x="113.4" y="46">0.1uF</text>
<text x="120.1" y="44.7" transform="rotate(-90 120.1 44.7)">4.7K</text>
<text x="122" y="44.5" transform="rotate(-90 122 44.5)">R55</text>
<text x="124" y="44.7" transform="rotate(-90 124 44.7)">4.7K</text>
<text x="125.8" y="44.5" transform="rotate(-90 125.8 44.5)">R56</text>
<text x="127.8" y="44.7" transform="rotate(-90 127.8 44.7)">4.7K</text>
<text x="129.6" y="44.5" transform="rotate(-90 129.6 44.5)">R57</text>
<text x="131.6" y="44.7" transform="rotate(-90 131.6 44.7)">4.7K</text>
<text x="133.4" y="44.5" transform="rotate(-90 133.4 44.5)">R58</text>
<text x="135.4" y="44.7" transform="rotate(-90 135.4 44.7)">4.7K</text>
<text x="137.2" y="44.5" transform="rotate(-90 137.2 44.5)">R59</text>
<text x="139.2" y="44.7" transform="rotate(-90 139.2 44.7)">4.7K</text>
<text x="141" y="44.5" transform="rotate(-90 141 44.5)">R60</text>
<text x="143" y="44.7" transform="rotate(-90 143 44.7)">2.2K</text>
<text x="144.9" y="44.5" transform="rotate(-90 144.9 44.5)">R61</text>
<text x="146.8" y="44.7" transform="rotate(-90 146.8 44.7)">2.2K</text>
<text x="148.7" y="44.5" transform="rotate(-90 148.7 44.5)">R62</text>
<text x="150.6" y="44.7" transform="rotate(-90 150.6 44.7)">2.2K</text>
<text x="152.5" y="44.5" transform="rotate(-90 152.5 44.5)">R63</text>
<text x="154.4" y="44.7" transform="rotate(-90 154.4 44.7)">2.2K</text>
<text x="156.3" y="44.5" transform="rotate(-90 156.3 44.5)">R64</text>
<text x="115.6" y="101.7" transform="rotate(-90 115.6 101.7)">R65</text>
<text x="113.8" y="102" transform="rotate(-90 113.8 102)">200K</text>
<text x="113.2" y="112.4">C79</text>
<text x="54.1" y="115.8" transform="rotate(-90 54.1 115.8)">4.7K</text>
<text x="56" y="115.6" transform="rotate(-90 56 115.6)">R66</text>
<text x="57.9" y="115.8" transform="rotate(-90 57.9 115.8)">4.7K</text>
<text x="59.8" y="115.6" transform="rotate(-90 59.8 115.6)">R67</text>
<text x="61.7" y="115.8" transform="rotate(-90 61.7 115.8)">4.7K</text>
<text x="63.6" y="115.6" transform="rotate(-90 63.6 115.6)">R68</text>
<text x="65.5" y="115.8" transform="rotate(-90 65.5 115.8)">4.7K</text>
<text x="67.4" y="115.6" transform="rotate(-90 67.4 115.6)">R69</text>
<text x="69.3" y="115.8" transform="rotate(-90 69.3 115.8)">4.7K</text>
<text x="71.2" y="115.6" transform="rotate(-90 71.2 115.6)">R70</text>
<text x="73.2" y="115.8" transform="rotate(-90 73.2 115.8)">4.7K</text>
<text x="75" y="115.6" transform="rotate(-90 75 115.6)">R71</text>
<text x="77" y="115.8" transform="rotate(-90 77 115.8)">4.7K</text>
<text x="78.8" y="115.6" transform="rotate(-90 78.8 115.6)">R72</text>
<text x="80.8" y="115.8" transform="rotate(-90 80.8 115.8)">4.7K</text>
<text x="82.6" y="115.6" transform="rotate(-90 82.6 115.6)">R73</text>
<text x="84.6" y="115.8" transform="rotate(-90 84.6 115.8)">4.7K</text>
<text x="86.4" y="115.6" transform="rotate(-90 86.4 115.6)">R74</text>
<text x="88.4" y="115.8" transform="rotate(-90 88.4 115.8)">4.7K</text>
<text x="90.2" y="115.6" transform="rotate(-90 90.2 115.6)">R75</text>
<text x="113.4" y="117.1">0.1uF</text>
<text x="120.1" y="115.8" transform="rotate(-90 120.1 115.8)">4.7K</text>
<text x="122" y="115.6" transform="rotate(-90 122 115.6)">R76</text>
<text x="124" y="115.8" transform="rotate(-90 124 115.8)">4.7K</text>
<text x="125.8" y="115.6" transform="rotate(-90 125.8 115.6)">R77</text>
<text x="127.8" y="115.8" transform="rotate(-90 127.8 115.8)">4.7K</text>
<text x="129.6" y="115.6" transform="rotate(-90 129.6 115.6)">R78</text>
<text x="131.6" y="115.8" transform="rotate(-90 131.6 115.8)">4.7K</text>
<text x="133.4" y="115.6" transform="rotate(-90 133.4 115.6)">R79</text>
<text x="135.4" y="115.8" transform="rotate(-90 135.4 115.8)">4.7K</text>
<text x="137.2" y="115.6" transform="rotate(-90 137.2 115.6)">R80</text>
<text x="139.2" y="115.8" transform="rotate(-90 139.2 115.8)">4.7K</text>
<text x="141" y="115.6" transform="rotate(-90 141 115.6)">R81</text>
<text x="143" y="115.8" transform="rotate(-90 143 115.8)">4.7K</text>
<text x="144.9" y="115.6" transform="rotate(-90 144.9 115.6)">R82</text>
<text x="146.8" y="115.8" transform="rotate(-90 146.8 115.8)">4.7K</text>
<text x="148.7" y="115.6" transform="rotate(-90 148.7 115.6)">R83</text>
<text x="150.6" y="115.8" transform="rotate(-90 150.6 115.8)">4.7K</text>
<text x="152.5" y="115.6" transform="rotate(-90 152.5 115.6)">R84</text>
<text x="154.4" y="115.8" transform="rotate(-90 154.4 115.8)">4.7K</text>
<text x="156.3" y="115.6" transform="rotate(-90 156.3 115.6)">R85</text>
<text x="113.8" y="175.7" transform="rotate(-90 113.8 175.7)">200K</text>
<text x="115.6" y="175.3" transform="rotate(-90 115.6 175.3)">R86</text>
<text x="143" y="175.7" transform="rotate(-90 143 175.7)">0</text>
<text x="144.9" y="176.6" transform="rotate(-90 144.9 176.6)">R87</text>
<text x="146.8" y="175.7" transform="rotate(-90 146.8 175.7)">0</text>
<text x="148.7" y="176.6" transform="rotate(-90 148.7 176.6)">R88</text>
<text x="150.6" y="175.7" transform="rotate(-90 150.6 175.7)">0</text>
<text x="152.5" y="176.6" transform="rotate(-90 152.5 176.6)">R89</text>
<text x="154.4" y="175.7" transform="rotate(-90 154.4 175.7)">0</text>
<text x="156.3" y="176.6" transform="rotate(-90 156.3 176.6)">R90</text>
<text x="158.2" y="175.7" transform="rotate(-90 158.2 175.7)">0</text>
<text x="160.1" y="176.6" transform="rotate(-90 160.1 176.6)">R91</text>
<text x="162.1" y="175.7" transform="rotate(-90 162.1 175.7)">0</text>
<text x="163.9" y="176.6" transform="rotate(-90 163.9 176.6)">R92</text>
<text x="165.9" y="175.7" transform="rotate(-90 165.9 175.7)">0</text>
<text x="167.7" y="176.6" transform="rotate(-90 167.7 176.6)">R93</text>
<text x="169.7" y="175.7" transform="rotate(-90 169.7 175.7)">0</text>
<text x="171.5" y="176.6" transform="rotate(-90 171.5 176.6)">R94</text>
<text x="54.1" y="189.4" transform="rotate(-90 54.1 189.4)">4.7K</text>
<text x="56" y="189.3" transform="rotate(-90 56 189.3)">R95</text>
<text x="57.9" y="189.4" transform="rotate(-90 57.9 189.4)">4.7K</text>
<text x="59.8" y="189.3" transform="rotate(-90 59.8 189.3)">R96</text>
<text x="61.7" y="189.4" transform="rotate(-90 61.7 189.4)">4.7K</text>
<text x="63.6" y="189.3" transform="rotate(-90 63.6 189.3)">R97</text>
<text x="65.5" y="189.4" transform="rotate(-90 65.5 189.4)">4.7K</text>
<text x="67.4" y="189.3" transform="rotate(-90 67.4 189.3)">R98</text>
<text x="69.3" y="189.4" transform="rotate(-90 69.3 189.4)">4.7K</text>
<text x="71.2" y="189.3" transform="rotate(-90 71.2 189.3)">R99</text>
<text x="73.2" y="189.4" transform="rotate(-90 73.2 189.4)">4.7K</text>
<text x="75" y="189.7" transform="rotate(-90 75 189.7)">R100</text>
<text x="77" y="189.4" transform="rotate(-90 77 189.4)">4.7K</text>
<text x="78.8" y="189.7" transform="rotate(-90 78.8 189.7)">R101</text>
<text x="80.8" y="189.4" transform="rotate(-90 80.8 189.4)">4.7K</text>
<text x="82.6" y="189.7" transform="rotate(-90 82.6 189.7)">R102</text>
<text x="84.6" y="189.4" transform="rotate(-90 84.6 189.4)">4.7K</text>
<text x="86.4" y="189.7" transform="rotate(-90 86.4 189.7)">R103</text>
<text x="88.4" y="189.4" transform="rotate(-90 88.4 189.4)">4.7K</text>
<text x="90.2" y="189.7" transform="rotate(-90 90.2 189.7)">R104</text>
<text x="113.2" y="186">C80</text>
<text x="113.4" y="190.7">0.1uF</text>
<text x="120.1" y="189.4" transform="rotate(-90 120.1 189.4)">4.7K</text>
<text x="122" y="189.7" transform="rotate(-90 122 189.7)">R105</text>
<text x="124" y="189.4" transform="rotate(-90 124 189.4)">4.7K</text>
<text x="125.8" y="189.7" transform="rotate(-90 125.8 189.7)">R106</text>
<text x="127.8" y="189.4" transform="rotate(-90 127.8 189.4)">4.7K</text>
<text x="129.6" y="189.7" transform="rotate(-90 129.6 189.7)">R107</text>
<text x="131.6" y="189.4" transform="rotate(-90 131.6 189.4)">4.7K</text>
<text x="133.4" y="189.7" transform="rotate(-90 133.4 189.7)">R108</text>
<text x="135.4" y="189.4" transform="rotate(-90 135.4 189.4)">4.7K</text>
<text x="137.2" y="189.7" transform="rotate(-90 137.2 189.7)">R109</text>
<text x="139.2" y="189.4" transform="rotate(-90 139.2 189.4)">4.7K</text>
<text x="141" y="189.7" transform="rotate(-90 141 189.7)">R110</text>
</g>
<g font-size="1.1">
<text x="85.5" y="21.8">+1.8VSB</text>
<text x="110.9" y="21.8">+3.3VSB</text>
<text x="85.5" y="92.9">+1.8VSB</text>
<text x="111.3" y="93.2">+5VSB</text>
<text x="85.5" y="166.6">+1.8VSB</text>
<text x="111.3" y="166.9">+5VSB</text>
</g>
</svg>
